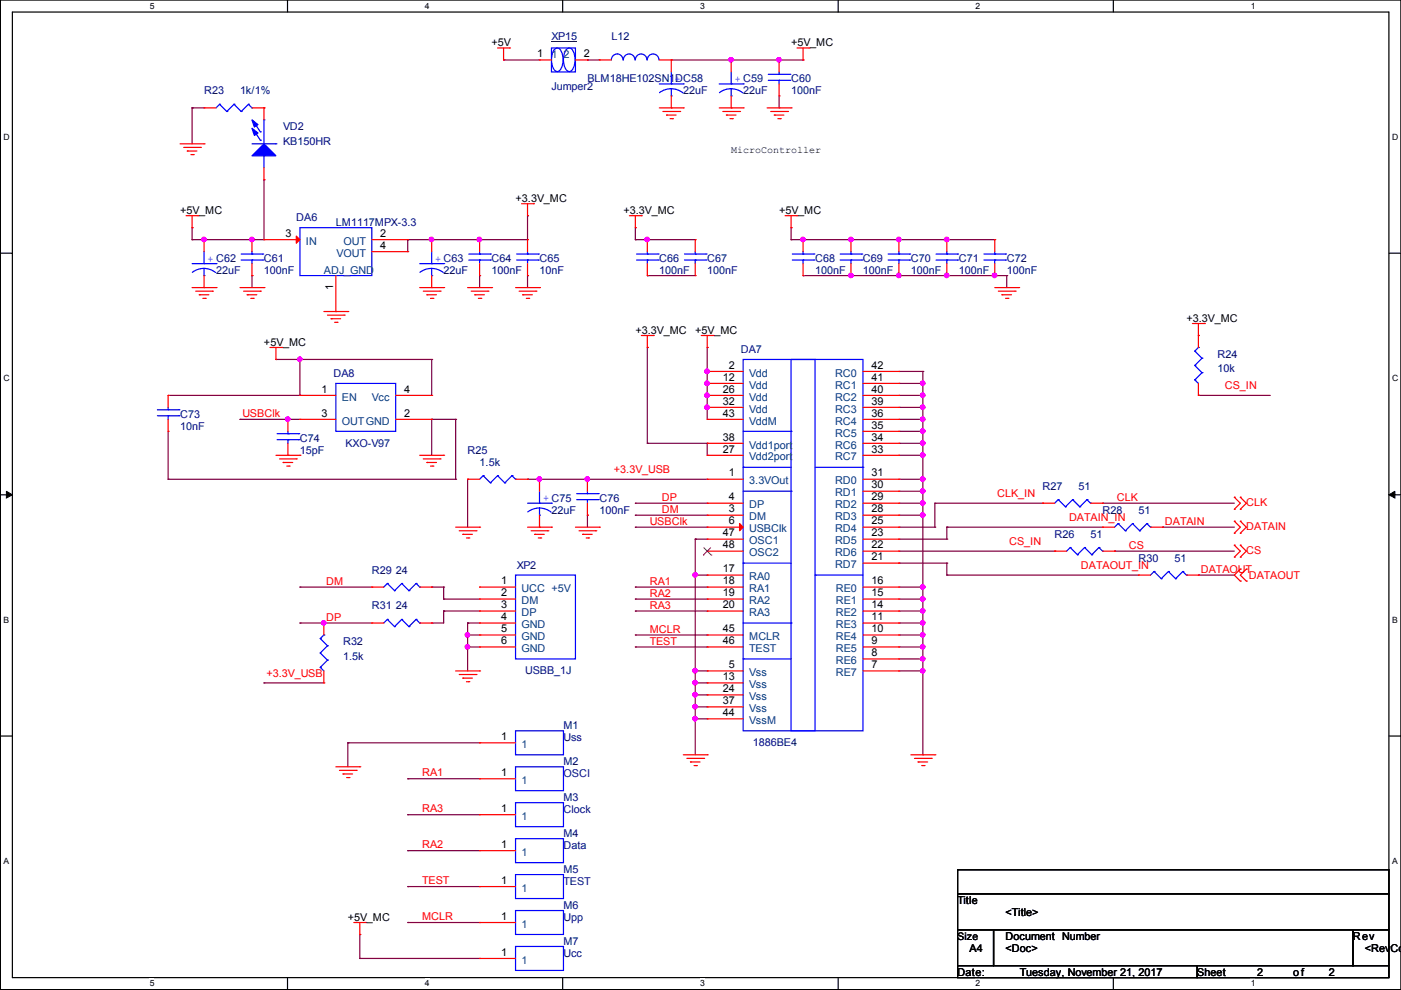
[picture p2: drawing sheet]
<svg xmlns="http://www.w3.org/2000/svg" width="297mm" height="210mm" viewBox="0 0 297 210" stroke-linecap="round" stroke-linejoin="round" font-family="sans-serif">
<path d="M.1 0h296.9v209.8h-296.9zM2.6 2.6h291.9v204.7h-291.9z" fill="none" stroke="#000" stroke-width=".25"/>
<g fill="#fff">
<path d="M31.7 .3h1v1.9h-1z"/>
<path d="M31.7 207.5h1v2h-1z"/>
</g>
<path d="M61 0v2.6M61 207.3v2.5" fill="none" stroke="#000" stroke-width=".25"/>
<g fill="#fff">
<path d="M90.1 .3h.9v1.9h-.9z"/>
<path d="M90.1 207.5h.9v2h-.9z"/>
</g>
<path d="M119.3 0v2.6M119.3 207.3v2.5" fill="none" stroke="#000" stroke-width=".25"/>
<g fill="#fff">
<path d="M148.4 .3h1v1.9h-1z"/>
<path d="M148.4 207.5h1v2h-1z"/>
</g>
<path d="M177.7 0v2.6M177.7 207.3v2.5" fill="none" stroke="#000" stroke-width=".25"/>
<g fill="#fff">
<path d="M206.8 .3h1v1.9h-1z"/>
<path d="M206.8 207.5h1v2h-1z"/>
</g>
<path d="M236.1 0v2.6M236.1 207.3v2.5" fill="none" stroke="#000" stroke-width=".25"/>
<g fill="#fff">
<path d="M265.2 .3h.9v1.9h-.9z"/>
<path d="M265.2 207.5h.9v2h-.9z"/>
<path d="M.8 28.1h1.1v2h-1.1z"/>
<path d="M295.1 28.1h1.2v2h-1.2z"/>
<path d="M.8 79.3h1.1v1.9h-1.1z"/>
<path d="M295.1 79.3h1.2v1.9h-1.2z"/>
</g>
<path d="M.1 53.7h2.5M294.5 53.7h2.5" fill="none" stroke="#000" stroke-width=".25"/>
<g fill="#fff">
<path d="M.8 130.5h1.1v1.9h-1.1z"/>
<path d="M295.1 130.5h1.1v1.9h-1.1z"/>
</g>
<path d="M.1 104.9h2.5M294.5 104.9h2.5" fill="none" stroke="#000" stroke-width=".25"/>
<path d="M1.4 104.2l1.2 .7-1.2 .7zM294.5 104.9l1.2-.7v1.4z" fill="#000" stroke="#000" stroke-width=".21"/>
<g fill="#fff">
<path d="M.8 181.6h1v2h-1z"/>
<path d="M295.1 181.6h1.1v2h-1.1z"/>
</g>
<path d="M.1 156.1h2.5M294.5 156.1h2.5M203 184.4h91.5v5.1h-91.5zM203 189.5h91.5v7.6h-91.5zM203 197.1h7.7v7.6h-7.7zM210.7 197.1h76.2v7.6h-76.2zM286.9 197.1h7.6v7.6h-7.6zM203 204.7h50.8v2.6h-50.8zM253.8 204.7h40.7v2.6h-40.7z" fill="none" stroke="#000" stroke-width=".25"/>
<g fill="none" stroke="#800040" stroke-width=".25">
<path d="M106.8 12.7h.1M106.8 12.7h7.6M124.5 12.7h.1M124.5 12.7h2.6M142.3 12.7h28M155 12.7h.1M165.2 12.7h.1M170.3 12.7h.1M40.7 22.9h.1M40.7 22.9v7.6M40.7 22.9h2.6M56 38.1h.1"/>
<path d="M56 38.1v12.7h-15.3M165.2 22.9h.1M165.2 20.3v2.6M40.7 48.3h.1M40.7 50.8h.1M40.7 48.3v2.5M43.3 50.8h.1M53.4 58.4h.1M53.4 50.8h.1M53.4 58.4v2.6M86.4 50.8h.1M86.4 50.8v2.6"/>
<path d="M91.5 50.8h.1M101.7 50.8h.1M101.7 58.4h.1M101.7 58.4v2.6M111.8 45.7h.1M111.8 58.4h.1M111.8 45.7v5.1h-25.4M111.8 58.4v2.6M134.7 50.8h.1M134.7 48.3h.1M134.7 50.8h12.7M134.7 48.3v2.5"/>
<path d="M137.2 50.8h.1M137.2 58.4h.1M137.2 58.4h10.2M167.7 48.3h.1M167.7 50.8h.1M167.7 50.8h43.2M167.7 48.3v2.5M170.3 50.8h.1M170.3 58.4h.1M170.3 58.4h43.1M180.4 50.8h.1M180.4 58.4h.1"/>
<path d="M190.6 50.8h.1M190.6 58.4h.1M200.7 50.8h.1M200.7 58.4h.1M210.9 58.4h.1M213.4 58.4h.1M213.4 58.4v2.6M58.5 76.2h.1M58.5 76.2h33M63.6 76.2h.1M63.6 76.2v7.6M91.5 76.2h.1"/>
<path d="M91.5 76.2v7.6M137.2 73.7h.1M137.2 73.7v20.3M149.9 73.7h.1M149.9 78.8h.1M149.9 73.7v15.2M190.6 78.8h5.1M195.7 78.8h.1M195.7 78.8v81.2M35.6 83.8h28M35.6 91.5v10.1M50.9 88.9h.1"/>
<path d="M50.9 88.9h12.7M61 88.9h.1M63.6 83.8h.1M91.5 88.9h.1M91.5 88.9h5.1M91.5 88.9v7.6M96.6 88.9h.1M96.6 88.9v12.7M137.2 94h.1M137.2 94h12.7M149.9 81.3h.1M149.9 83.8h.1"/>
<path d="M149.9 86.4h.1M149.9 94h.1M149.9 94v2.5M190.6 88.9h5.1M190.6 83.8h5.1M190.6 94h5.1M190.6 81.3h5.1M190.6 86.4h5.1M190.6 91.5h5.1M190.6 96.5h5.1M195.7 81.3h.1M195.7 83.8h.1"/>
<path d="M195.7 86.4h.1M195.7 88.9h.1M195.7 91.5h.1M195.7 94h.1M195.7 96.5h.1M254.1 83.8h.1M254.1 83.8h15.2M35.6 101.6h.1M35.6 101.6h61M96.6 101.6h.1M99.1 101.6h.1M99.1 101.6v10.2"/>
<path d="M111.8 101.6h.1M111.8 101.6h38.1M114.4 101.6h.1M124.5 109.2h.1M124.5 101.6h.1M124.5 109.2v2.6M134.7 111.8h.1M134.7 109.2h.1M134.7 106.7h.1M134.7 111.8h15.2M134.7 109.2h15.2M134.7 106.7h15.2"/>
<path d="M147.4 114.3h.1M147.4 114.3v45.7M147.4 114.3h2.5M190.6 119.4h.1M190.6 111.8h7.6M190.6 109.2h5.1M190.6 106.7h5.1M190.6 101.6h5.1M190.6 114.3h10.1M190.6 116.9h33M190.6 119.4h10.1M190.6 104.2h5.1"/>
<path d="M195.7 101.6h.1M195.7 104.2h.1M195.7 106.7h.1M195.7 109.2h.1M198.2 111.8h.1M198.2 106.7h.1M198.2 106.7h22.9M198.2 106.7v5.1M200.7 111.8h.1M200.7 119.4h.1M200.7 114.3h.1M200.7 111.8h33.1"/>
<path d="M200.7 111.8v2.5M200.7 119.4v2.5M221.1 106.7h.1M223.6 116.9h.1M233.8 106.7h.1M233.8 106.7h27.9M236.3 116.9h.1M236.3 116.9h25.4M246.5 111.8h.1M246.5 111.8h15.2M63.6 132.1h.1M63.6 124.5h.1"/>
<path d="M63.6 124.5h15.2M63.6 132.1h15.2M68.7 132.1h.1M91.5 124.5h.1M91.5 132.1h.1M91.5 124.5h2.6M94.1 129.6h.1M94.1 127h.1M94.1 124.5h.1M94.1 124.5v2.5M94.1 129.6v2.5h-2.6M94.1 129.6h7.6"/>
<path d="M94.1 127h7.6M99.1 132.1h.1M99.1 134.6h.1M99.1 137.2h.1M99.1 132.1h2.6M99.1 132.1v10.2M99.1 134.6h2.6M99.1 137.2h2.6M134.7 124.5h.1M134.7 127h.1M134.7 129.6h.1M134.7 134.6h.1"/>
<path d="M134.7 137.2h.1M134.7 124.5h15.2M134.7 129.6h15.2M134.7 127h15.2M134.7 134.6h15.2M134.7 137.2h15.2M147.4 121.9h.1M147.4 121.9h2.5M190.6 124.5h5.1M190.6 129.6h5.1M190.6 127h5.1M190.6 132.1h5.1"/>
<path d="M190.6 134.6h5.1M190.6 137.2h5.1M190.6 139.7h5.1M195.7 124.5h.1M195.7 127h.1M195.7 129.6h.1M195.7 132.1h.1M195.7 134.6h.1M195.7 137.2h.1M195.7 139.7h.1M200.7 121.9h.1M200.7 121.9h40.7"/>
<path d="M254.1 121.9h.1M254.1 121.9h7.6M56 144.8h.1M56 144.8h12.7M73.7 157.5h.1M73.7 157.5v5.1M73.7 157.5h28M147.4 142.3h.1M147.4 144.8h.1M147.4 147.3h.1M147.4 149.9h.1M147.4 152.4h.1"/>
<path d="M147.4 142.3h2.5M147.4 144.8h2.5M147.4 147.3h2.5M147.4 149.9h2.5M147.4 152.4h2.5M190.6 142.3h5.1M195.7 142.3h.1M86.4 165.1h.1M86.4 172.7h.1M86.4 165.1h15.3M86.4 172.7h15.3M195.7 160h.1"/>
<path d="M76.3 198.1h.1M76.3 198.1v5.1M86.4 180.4h.1M86.4 188h.1M86.4 195.6h.1M86.4 180.4h15.3M86.4 188h15.3M86.4 195.6h15.3M76.3 203.2h.1M76.3 203.2h25.4"/>
</g>
<g fill="#f0f" stroke="#f0f" stroke-width=".25">
<circle cx="99.1" cy="134.6" r=".47"/>
<circle cx="99.1" cy="137.1" r=".47"/>
<circle cx="53.4" cy="50.8" r=".47"/>
<circle cx="43.2" cy="50.8" r=".47"/>
<circle cx="91.5" cy="50.8" r=".47"/>
<circle cx="137.2" cy="50.8" r=".47"/>
<circle cx="200.7" cy="50.8" r=".47"/>
<circle cx="190.5" cy="50.8" r=".47"/>
<circle cx="180.4" cy="50.8" r=".47"/>
<circle cx="190.5" cy="58.4" r=".47"/>
<circle cx="180.4" cy="58.4" r=".47"/>
<circle cx="210.9" cy="58.4" r=".47"/>
<circle cx="200.7" cy="58.4" r=".47"/>
<circle cx="61" cy="88.9" r=".47"/>
<circle cx="63.5" cy="76.2" r=".47"/>
<circle cx="101.6" cy="50.8" r=".47"/>
<circle cx="149.9" cy="81.3" r=".47"/>
<circle cx="149.9" cy="78.7" r=".47"/>
<circle cx="149.9" cy="83.8" r=".47"/>
<circle cx="149.9" cy="86.3" r=".47"/>
<circle cx="147.4" cy="142.2" r=".47"/>
<circle cx="147.4" cy="121.9" r=".47"/>
<circle cx="147.4" cy="144.8" r=".47"/>
<circle cx="147.4" cy="149.8" r=".47"/>
<circle cx="147.4" cy="147.3" r=".47"/>
<circle cx="147.4" cy="152.4" r=".47"/>
<circle cx="124.5" cy="101.6" r=".47"/>
<circle cx="114.3" cy="101.6" r=".47"/>
<circle cx="68.6" cy="132.1" r=".47"/>
<circle cx="170.2" cy="50.8" r=".47"/>
<circle cx="155" cy="12.7" r=".47"/>
<circle cx="165.1" cy="12.7" r=".47"/>
<circle cx="195.6" cy="81.3" r=".47"/>
<circle cx="195.6" cy="83.8" r=".47"/>
<circle cx="195.6" cy="86.3" r=".47"/>
<circle cx="195.6" cy="88.9" r=".47"/>
<circle cx="195.6" cy="91.4" r=".47"/>
<circle cx="195.6" cy="94" r=".47"/>
<circle cx="195.6" cy="96.5" r=".47"/>
<circle cx="195.6" cy="101.6" r=".47"/>
<circle cx="195.6" cy="104.1" r=".47"/>
<circle cx="195.6" cy="106.7" r=".47"/>
<circle cx="195.6" cy="109.2" r=".47"/>
<circle cx="195.6" cy="124.4" r=".47"/>
<circle cx="195.6" cy="127" r=".47"/>
<circle cx="195.6" cy="129.5" r=".47"/>
<circle cx="195.6" cy="132.1" r=".47"/>
<circle cx="195.6" cy="134.6" r=".47"/>
<circle cx="195.6" cy="137.1" r=".47"/>
<circle cx="195.6" cy="139.7" r=".47"/>
<circle cx="195.6" cy="142.2" r=".47"/>
</g>
<g fill="none" stroke="#f00" stroke-width=".25">
<path d="M105.5 10.2h2.5M106.8 12.7h.1M106.8 10.2v2.5M108 10.2h.1M114.4 12.7h.1M114.4 12.7h2.5M122 12.7h2.5M124.5 12.7h.1M127.1 12.7h.1M127.1 12.7h2.5M139.8 12.7h2.5M142.3 12.7h.1"/>
<path d="M142.3 12.7v2.6M155 12.7h.1M155 12.7v2.6M165.2 12.7h.1M165.2 12.7v2.6M165.2 17.8v2.5M169 10.2h2.5M170.3 12.7h.1M170.3 10.2v2.5M171.5 10.2h.1M38.2 30.5h5.1M38.9 31.3h3.6"/>
<path d="M39.7 32h.1M39.7 32h2M40.5 32.8h.5M41 32.8h.1M42.5 31.3h.1M43.3 30.5h.1M43.3 22.9h.1M43.3 22.9h2.5M53.4 22.9h2.6M56 22.9h.1M56 38.1h.1M56 22.9v2.5"/>
<path d="M56 35.6v2.5M139.8 22.9h5.1M140.5 23.6h3.6M141.3 24.4h.1M141.3 24.4h2M142.1 25.2h.5M142.3 22.9h.1M142.3 20.3v2.6M142.6 25.2h.1M144.1 23.6h.1M144.9 22.9h.1M152.5 22.9h5.1"/>
<path d="M153.2 23.6h3.6M154 24.4h.1M154 24.4h2M154.8 25.2h.5M155 22.9h.1M155 20.3v2.6M155.3 25.2h.1M156.8 23.6h.1M157.6 22.9h.1M162.6 22.9h5.1M163.4 23.6h3.6M164.2 24.4h.1"/>
<path d="M164.2 24.4h2M164.9 25.2h.5M165.2 20.3h.1M165.4 25.2h.1M167 23.6h.1M167.7 22.9h.1M39.5 45.7h2.5M40.7 48.3h.1M40.7 45.7v2.6M42 45.7h.1M43.3 50.8h.1M43.3 50.8v2.6"/>
<path d="M43.3 58.4v2.6M53.4 50.8h.1M53.4 58.4h.1M53.4 50.8v2.6M53.4 55.9v2.5M56 50.8h.1M56 50.8h7.6M71.2 58.4v7.7M78.8 50.8h7.6M78.8 53.4h7.6M86.4 50.8h.1M86.4 53.4h.1"/>
<path d="M91.5 50.8h.1M91.5 50.8v2.6M91.5 58.4v2.6M101.7 50.8h.1M101.7 58.4h.1M101.7 50.8v2.6M101.7 55.9v2.5M110.6 43.2h2.5M111.8 45.7h.1M111.8 50.8h.1M111.8 58.4h.1M111.8 43.2v2.5"/>
<path d="M111.8 50.8v2.6M111.8 55.9v2.5M113.1 43.2h.1M133.4 45.7h2.6M134.7 48.3h.1M134.7 45.7v2.6M136 45.7h.1M137.2 50.8h.1M137.2 58.4h.1M137.2 50.8v2.6M137.2 55.9v2.5M147.4 50.8h.1"/>
<path d="M147.4 58.4h.1M147.4 50.8v2.6M147.4 55.9v2.5M166.5 45.7h2.5M167.7 48.3h.1M167.7 45.7v2.6M169 45.7h.1M170.3 50.8h.1M170.3 58.4h.1M170.3 50.8v2.6M170.3 55.9v2.5M180.4 50.8h.1"/>
<path d="M180.4 58.4h.1M180.4 50.8v2.6M180.4 55.9v2.5M190.6 50.8h.1M190.6 58.4h.1M190.6 50.8v2.6M190.6 55.9v2.5M200.7 50.8h.1M200.7 58.4h.1M200.7 50.8v2.6M200.7 55.9v2.5M210.9 50.8h.1"/>
<path d="M210.9 58.4h.1M210.9 50.8v2.6M210.9 55.9v2.5M40.7 61h5.1M41.5 61.7h3.5M42.2 62.5h.1M42.2 62.5h2.1M43 63.3h.5M43.3 61h.1M43.5 63.3h.1M45 61.7h.1M45.8 61h.1"/>
<path d="M50.9 61h5.1M51.6 61.7h3.6M52.4 62.5h.1M52.4 62.5h2M53.2 63.3h.5M53.7 63.3h.1M55.2 61.7h.1M56 61h.1M57.2 73.7h2.6M58.5 76.2h.1M58.5 73.7v2.5M59.8 73.7h.1"/>
<path d="M68.7 66.1h5M69.4 66.8h3.6M70.2 67.6h.1M70.2 67.6h2M71 68.3h.5M71.2 66.1h.1M71.5 68.3h.1M73 66.8h.1M73.7 66.1h.1M89 61h5.1M89.7 61.7h3.6M90.5 62.5h.1"/>
<path d="M90.5 62.5h2M91.3 63.3h.5M91.5 61h.1M91.8 63.3h.1M93.3 61.7h.1M94.1 61h.1M99.1 61h5.1M99.9 61.7h3.6M100.7 62.5h.1M100.7 62.5h2M101.4 63.3h.5M101.9 63.3h.1"/>
<path d="M103.5 61.7h.1M104.2 61h.1M109.3 61h5.1M110.1 61.7h3.5M110.8 62.5h.1M110.8 62.5h2.1M111.6 63.3h.5M112.1 63.3h.1M113.6 61.7h.1M114.4 61h.1M136 71.1h2.5M137.2 73.7h.1"/>
<path d="M137.2 71.1v2.6M138.5 71.1h.1M148.7 71.1h2.5M149.9 73.7h.1M149.9 78.8h.1M149.9 71.1v2.6M149.9 78.8h7.7M151.2 71.1h.1M183 78.8h7.6M190.6 78.8h.1M210.9 61h5.1M211.7 61.7h3.5"/>
<path d="M212.4 62.5h.1M212.4 62.5h2.1M213.2 63.3h.5M213.7 63.3h.1M215.2 61.7h.1M216 61h.1M252.8 68.6h2.6M254.1 71.1h.1M254.1 68.6v5.1M255.4 68.6h.1M35.6 83.8h.1M35.6 91.5h.1"/>
<path d="M35.6 83.8v2.6M35.6 88.9v2.6M58.5 96.5h5.1M59.3 97.3h3.5M60 98.1h.1M60 98.1h2.1M60.8 98.8h.5M61 88.9h.1M61 96.5h.1M61 88.9v2.6M61 94v2.5M61.3 98.8h.1"/>
<path d="M62.8 97.3h.1M63.6 96.5h.1M63.6 83.8h.1M63.6 88.9h.1M63.6 83.8h7.6M63.6 88.9h7.6M83.9 83.8h7.6M83.9 88.9h7.6M89 96.5h5.1M89.7 97.3h3.6M90.5 98.1h.1M90.5 98.1h2"/>
<path d="M91.3 98.8h.5M91.5 83.8h.1M91.5 88.9h.1M91.8 98.8h.1M93.3 97.3h.1M94.1 96.5h.1M149.9 81.3h.1M149.9 83.8h.1M149.9 86.4h.1M149.9 88.9h.1M149.9 94h.1M149.9 96.5h.1"/>
<path d="M149.9 96.5h7.7M149.9 83.8h7.7M149.9 88.9h7.7M149.9 81.3h7.7M149.9 86.4h7.7M149.9 94h7.7M183 96.5h7.6M183 83.8h7.6M183 88.9h7.6M183 81.3h7.6M183 86.4h7.6M183 91.5h7.6"/>
<path d="M183 94h7.6M190.6 81.3h.1M190.6 83.8h.1M190.6 86.4h.1M190.6 88.9h.1M190.6 91.5h.1M190.6 94h.1M190.6 96.5h.1M254.1 83.8h.1M254.1 81.3v2.5M96.6 111.8h5.1M97.4 112.5h3.5"/>
<path d="M98.1 113.3h.1M98.1 113.3h2.1M98.9 114.1h.5M99.1 101.6h.1M99.1 101.6h2.6M99.4 114.1h.1M100.9 112.5h.1M101.7 111.8h.1M109.3 101.6h2.5M111.8 101.6h.1M111.8 111.8h5.1M112.6 112.5h3.6"/>
<path d="M113.4 113.3h.1M113.4 113.3h2M114.1 114.1h.5M114.4 101.6h.1M114.4 111.8h.1M114.4 101.6v2.6M114.4 109.2v2.6M114.6 114.1h.1M116.2 112.5h.1M116.9 111.8h.1M122 111.8h5.1M122.8 112.5h3.5"/>
<path d="M123.5 113.3h.1M123.5 113.3h2.1M124.3 114.1h.5M124.5 101.6h.1M124.5 109.2h.1M124.5 101.6v2.6M124.5 106.7v2.5M124.8 114.1h.1M126.3 112.5h.1M127.1 111.8h.1M149.9 114.3h.1M149.9 106.7h.1"/>
<path d="M149.9 109.2h.1M149.9 101.6h.1M149.9 111.8h.1M149.9 116.9h.1M149.9 111.8h7.7M149.9 101.6h7.7M149.9 106.7h7.7M149.9 109.2h7.7M149.9 114.3h7.7M149.9 116.9h7.7M183 111.8h7.6M183 101.6h7.6"/>
<path d="M183 104.2h7.6M183 106.7h7.6M183 109.2h7.6M183 114.3h7.6M183 116.9h7.6M183 119.4h7.6M190.6 101.6h.1M190.6 104.2h.1M190.6 106.7h.1M190.6 109.2h.1M190.6 111.8h.1M190.6 114.3h.1"/>
<path d="M190.6 116.9h.1M190.6 119.4h.1M221.1 106.7h.1M221.1 106.7h2.5M223.6 116.9h.1M223.6 116.9h2.5M231.2 106.7h2.6M233.8 111.8h.1M233.8 106.7h.1M233.8 111.8h2.5M233.8 116.9h2.5M236.3 116.9h.1"/>
<path d="M243.9 111.8h2.6M246.5 111.8h.1M261.7 118.1h.1M261.7 115.6h.1M261.7 108h.1M261.7 105.4h.1M261.7 113h.1M261.7 110.5h.1M261.7 115.6l1.3 1.3-1.3 1.2M261.7 105.4l1.3 1.3-1.3 1.3M261.7 110.5l1.3 1.3-1.3 1.2M263 118.1h.1"/>
<path d="M263 115.6h.1M263 108h.1M263 105.4h.1M263 113h.1M263 110.5h.1M263 115.6l1.2 1.3-1.2 1.2M263 105.4l1.2 1.3-1.2 1.3M263 110.5l1.2 1.3-1.2 1.2M68.7 132.1h.1M68.7 132.1v2.5M78.8 132.1h.1M78.8 124.5h.1"/>
<path d="M78.8 132.1h2.6M78.8 124.5h2.6M89 132.1h2.5M89 124.5h2.5M91.5 132.1h.1M91.5 124.5h.1M101.7 124.5h.1M101.7 127h.1M101.7 129.6h.1M101.7 132.1h.1M101.7 134.6h.1M101.7 137.2h.1"/>
<path d="M101.7 132.1h7.6M101.7 124.5h7.6M101.7 127h7.6M101.7 129.6h7.6M101.7 134.6h7.6M101.7 137.2h7.6M149.9 121.9h.1M149.9 124.5h.1M149.9 127h.1M149.9 129.6h.1M149.9 134.6h.1M149.9 137.2h.1"/>
<path d="M149.9 124.5h7.7M149.9 127h7.7M149.9 129.6h7.7M149.9 134.6h7.7M149.9 137.2h7.7M149.9 121.9h7.7M183 132.1h7.6M183 124.5h7.6M183 127h7.6M183 129.6h7.6M183 134.6h7.6M183 137.2h7.6"/>
<path d="M183 139.7h7.6M190.6 124.5h.1M190.6 127h.1M190.6 129.6h.1M190.6 132.1h.1M190.6 134.6h.1M190.6 137.2h.1M190.6 139.7h.1M241.4 121.9h.1M241.4 121.9h2.5M251.5 121.9h2.6M254.1 121.9h.1"/>
<path d="M263 120.7h.1M263 123.2h.1M263 120.7l-1.3 1.2 1.3 1.3M264.2 123.2h.1M264.2 120.7h.1M264.2 120.7l-1.2 1.2 1.2 1.3M68.7 144.8h.1M68.7 142.3v2.5M96.6 142.3h5.1M97.4 143h3.5M98.1 143.8h.1M98.1 143.8h2.1"/>
<path d="M98.9 144.5h.5M99.4 144.5h.1M100.9 143h.1M101.7 142.3h.1M101.7 157.5h.1M101.7 157.5h7.6M149.9 142.3h.1M149.9 144.8h.1M149.9 147.3h.1M149.9 149.9h.1M149.9 152.4h.1M149.9 142.3h7.7"/>
<path d="M149.9 144.8h7.7M149.9 147.3h7.7M149.9 149.9h7.7M149.9 152.4h7.7M183 142.3h7.6M190.6 142.3h.1M71.2 162.6h5.1M72 163.3h3.5M72.7 164.1h.1M72.7 164.1h2.1M73.5 164.9h.5M74 164.9h.1"/>
<path d="M75.5 163.3h.1M76.3 162.6h.1M101.7 172.7h.1M101.7 165.1h.1M101.7 172.7h7.6M101.7 165.1h7.6M144.9 160h5M145.6 160.8h3.6M146.4 161.6h.1M146.4 161.6h2M147.2 162.3h.5M147.7 162.3h.1"/>
<path d="M149.2 160.8h.1M149.9 160h.1M193.1 160h5.1M193.9 160.8h3.5M194.6 161.6h.1M194.6 161.6h2.1M195.4 162.3h.5M195.9 162.3h.1M197.4 160.8h.1M198.2 160h.1M75 195.6h2.6M76.3 198.1h.1"/>
<path d="M76.3 195.6v2.5M77.6 195.6h.1M101.7 180.4h.1M101.7 195.6h.1M101.7 188h.1M101.7 195.6h7.6M101.7 180.4h7.6M101.7 188h7.6M101.7 203.2h.1M101.7 203.2h7.6"/>
</g>
<g fill="none" stroke="#00f" stroke-width=".25">
<path d="M116.9 10.2h5.1v5.1h-5.1zM117.5 10.5a.83 .83 0 0 1 .9-.3 .83 .83 0 0 1 .6 .7 3.8 3.8 0 0 1-.5 4.2 .89 .89 0 0 1-1.2-.7 4.3 4.3 0 0 1 .2-3.9zM120.1 10.5a.83 .83 0 0 1 .9-.3 .83 .83 0 0 1 .6 .7 3.8 3.8 0 0 1-.6 4.2 .89 .89 0 0 1-1.2-.7 4.3 4.3 0 0 1 .3-3.9zM132.1 12.7a1.23 1.23 0 0 0-1.3-1.3 1.23 1.23 0 0 0-1.2 1.3M134.6 12.7a1.23 1.23 0 0 0-1.2-1.3 1.23 1.23 0 0 0-1.2 1.3M137.2 12.7a1.23 1.23 0 0 0-1.3-1.3 1.23 1.23 0 0 0-1.2 1.3M139.7 12.7a1.23 1.23 0 0 0-1.2-1.3 1.23 1.23 0 0 0-1.3 1.3M139.8 17.8h5.1M142.3 17.8h.1M142.3 18.8l1.1 .2 1.4 .7M142.3 18.8l-1.1 .1-1.4 .7M142.3 15.3v2.5"/>
<path d="M142.3 18.8v1.5M144.9 17.8h.1M152.5 17.8h5.1M155 17.8h.1M155 18.8l1.1 .2 1.4 .7M155 18.8l-1.1 .1-1.4 .7M155 15.3v2.5M155 18.8v1.5M157.6 17.8h.1M162.9 17h4.6M162.9 15.8h4.6M165.2 15.8h.1"/>
<path d="M165.2 17h.1M165.2 15.3v.5M165.2 17v.8M167.5 17h.1M167.5 15.8h.1M46.6 22.1h.1M46.6 22.1l-.8 .8M46.6 22.1l1.5 1.5M48.1 23.6h.1M49.6 22.1h.1M49.6 22.1l-1.5 1.5M49.6 22.1l1.5 1.5"/>
<path d="M51.1 23.6h.1M52.7 22.1h.1M52.7 22.1l-1.6 1.5M52.7 22.1l.7 .8M53.4 22.9h.1M53.4 30.5h5.1M53.7 27.4l1.5 2.3M53.7 25.7l1.5 2.3M55.2 29.7h.1M55.2 28h.1M56 33h.1M56 25.4h.1"/>
<path d="M56 25.4v5.1M56 33v2.6M58.5 30.5h.1M142.3 20.3h.1M155 20.3h.1M40.7 55.9h5.1M43.3 58.4h.1M43.3 55.9h.1M43.3 56.9l1 .2 1.4 .7M43.3 56.9l-1.1 .1-1.4 .7M43.3 53.4v2.5M43.3 56.9v1.5"/>
<path d="M45.8 55.9h.1M51.1 55.1h4.6M51.1 53.9h4.6M53.4 53.9h.1M53.4 55.1h.1M53.4 53.4v.5M53.4 55.1v.8M55.7 55.1h.1M55.7 53.9h.1M63.6 48.3h15.2v10.1h-15.2zM89 55.9h5.1M91.5 58.4h.1"/>
<path d="M91.5 55.9h.1M91.5 56.9l1.1 .2 1.4 .7M91.5 56.9l-1.1 .1-1.4 .7M91.5 53.4v2.5M91.5 56.9v1.5M94.1 55.9h.1M99.4 55.1h4.6M99.4 53.9h4.6M101.7 53.9h.1M101.7 55.1h.1M101.7 53.4v.5M101.7 55.1v.8"/>
<path d="M104 55.1h.1M104 53.9h.1M109.6 55.1h4.5M109.6 53.9h4.5M111.8 53.9h.1M111.8 55.1h.1M111.8 53.4v.5M111.8 55.1v.8M114.1 55.1h.1M114.1 53.9h.1M135 55.1h4.5M135 53.9h4.5"/>
<path d="M137.2 53.9h.1M137.2 55.1h.1M137.2 53.4v.5M137.2 55.1v.8M139.5 55.1h.1M139.5 53.9h.1M145.1 55.1h4.6M145.1 53.9h4.6M147.4 53.9h.1M147.4 55.1h.1M147.4 53.4v.5M147.4 55.1v.8"/>
<path d="M149.7 55.1h.1M149.7 53.9h.1M168 55.1h4.6M168 53.9h4.6M170.3 53.9h.1M170.3 55.1h.1M170.3 53.4v.5M170.3 55.1v.8M172.6 55.1h.1M172.6 53.9h.1M178.1 55.1h4.6M178.1 53.9h4.6"/>
<path d="M180.4 53.9h.1M180.4 55.1h.1M180.4 53.4v.5M180.4 55.1v.8M182.7 55.1h.1M182.7 53.9h.1M188.3 55.1h4.6M188.3 53.9h4.6M190.6 53.9h.1M190.6 55.1h.1M190.6 53.4v.5M190.6 55.1v.8"/>
<path d="M192.9 55.1h.1M192.9 53.9h.1M198.5 55.1h4.5M198.5 53.9h4.5M200.7 53.9h.1M200.7 55.1h.1M200.7 53.4v.5M200.7 55.1v.8M203 55.1h.1M203 53.9h.1M208.6 55.1h4.6M208.6 53.9h4.6"/>
<path d="M210.9 53.9h.1M210.9 55.1h.1M210.9 53.4v.5M210.9 55.1v.8M213.2 55.1h.1M213.2 53.9h.1M157.6 76.2h25.4v78.8h-25.4zM167.7 76.2h5.1v78.8h-5.1zM253.3 77.5h.1M253.3 74.4h.1M253.3 77.5l1.5 1.5M253.3 74.4l1.5 1.6"/>
<path d="M254.1 73.7h.1M254.1 73.7l-.8 .7M254.8 79h.1M254.8 76h.1M254.8 79l-1.5 1.5M254.8 76l-1.5 1.5M33.4 88.2h4.5M33.4 86.9h4.5M35.6 86.9h.1M35.6 88.2h.1M35.6 86.4v.5M35.6 88.2v.7"/>
<path d="M37.9 88.2h.1M37.9 86.9h.1M58.8 93.2h4.5M58.8 92h4.5M61 92h.1M61 93.2h.1M61 91.5v.5M61 93.2v.8M63.3 93.2h.1M63.3 92h.1M71.2 81.3h12.7v10.2h-12.7zM157.6 99.1h.1"/>
<path d="M157.6 91.5h10.1M157.6 99.1h10.1M167.7 91.5h.1M172.8 99.1h10.2M183 99.1h.1M253.3 80.5h.1M253.3 80.5l.8 .8M102.4 100.9h.1M102.4 100.9l-.7 .7M102.4 100.9l1.6 1.5M104 102.4h.1M105.5 100.9h.1"/>
<path d="M105.5 100.9l-1.5 1.5M105.5 100.9l1.5 1.5M107 102.4h.1M108.5 100.9h.1M108.5 100.9l-1.5 1.5M108.5 100.9l.8 .7M109.3 101.6h.1M111.8 106.7h5.1M114.4 109.2h.1M114.4 106.7h.1M114.4 107.7l1 .2 1.4 .7M114.4 107.7l-1.1 .1-1.4 .7"/>
<path d="M114.4 104.2v2.5M114.4 107.7v1.5M116.9 106.7h.1M122.3 105.9h4.5M122.3 104.7h4.5M124.5 104.7h.1M124.5 105.9h.1M124.5 104.2v.5M124.5 105.9v.8M126.8 105.9h.1M126.8 104.7h.1M157.6 119.4h.1"/>
<path d="M157.6 104.2h10.1M157.6 119.4h10.1M167.7 104.2h.1M224.4 105.9h.1M224.4 105.9l-.8 .8M224.4 105.9l1.5 1.6M225.9 107.5h.1M226.9 116.1h.1M226.9 116.1l-.8 .8M226.9 116.1l1.5 1.5M227.4 105.9h.1M227.4 105.9l-1.5 1.6"/>
<path d="M227.4 105.9l1.5 1.6M228.4 117.6h.1M228.9 107.5h.1M230 116.1h.1M230 116.1l-1.6 1.5M230 116.1l1.5 1.5M230.5 105.9h.1M230.5 105.9l-1.6 1.6M230.5 105.9l.7 .8M231.2 106.7h.1M231.5 117.6h.1M233 116.1h.1"/>
<path d="M233 116.1l-1.5 1.5M233 116.1l.8 .8M233.8 116.9h.1M237.1 111h.1M237.1 111l-.8 .8M237.1 111l1.5 1.5M238.6 112.5h.1M240.1 111h.1M240.1 111l-1.5 1.5M240.1 111l1.5 1.5M241.6 112.5h.1M243.2 111h.1"/>
<path d="M243.2 111l-1.6 1.5M243.2 111l.7 .8M243.9 111.8h.1M67.9 138.4h.1M67.9 135.4h.1M67.9 138.4l1.5 1.6M67.9 135.4l1.5 1.5M68.7 134.6h.1M68.7 134.6l-.8 .8M69.4 140h.1M69.4 136.9h.1M69.4 140l-1.5 1.5"/>
<path d="M69.4 136.9l-1.5 1.5M82.1 131.3h.1M82.1 123.7h.1M82.1 131.3l-.7 .8M82.1 131.3l1.6 1.6M82.1 123.7l-.7 .8M82.1 123.7l1.6 1.5M83.7 132.9h.1M83.7 125.2h.1M85.2 131.3h.1M85.2 123.7h.1M85.2 131.3l-1.5 1.6"/>
<path d="M85.2 131.3l1.5 1.6M85.2 123.7l-1.5 1.5M85.2 123.7l1.5 1.5M86.7 132.9h.1M86.7 125.2h.1M88.2 131.3h.1M88.2 123.7h.1M88.2 131.3l-1.5 1.6M88.2 131.3l.8 .8M88.2 123.7l-1.5 1.5M88.2 123.7l.8 .8M89 132.1h.1"/>
<path d="M89 124.5h.1M109.3 121.9h12.7v17.8h-12.7zM157.6 139.7h.1M157.6 132.1h10.1M157.6 139.7h10.1M167.7 132.1h.1M172.8 121.9h.1M172.8 121.9h10.2M244.7 121.2h.1M244.7 121.2l-.8 .7M244.7 121.2l1.5 1.5M246.2 122.7h.1"/>
<path d="M247.7 121.2h.1M247.7 121.2l-1.5 1.5M247.7 121.2l1.6 1.5M249.3 122.7h.1M250.8 121.2h.1M250.8 121.2l-1.5 1.5M250.8 121.2l.7 .7M251.5 121.9h.1M67.9 141.5h.1M67.9 141.5l.8 .8M109.3 155h10.2v5h-10.2zM109.3 177.8h10.2v5.1h-10.2z"/>
<path d="M109.3 170.2h10.2v5.1h-10.2zM109.3 162.6h10.2v5.1h-10.2zM109.3 193.1h10.2v5h-10.2zM109.3 185.4h10.2v5.1h-10.2zM109.3 200.7h10.2v5.1h-10.2z"/>
</g>
<path d="M116.9 8.9h5.4" fill="none" stroke="#000080" stroke-width=".21"/>
<g fill="#00f" stroke="#00f" stroke-width=".25">
<path d="M56 30.5l2.5 2.5h-5.1z"/>
<path d="M53.4 27.2l1.3 1-.8 .5z"/>
<path d="M53.4 25.4l1.3 1-.8 .5z"/>
</g>
<g fill="#f00" stroke="#f00" stroke-width=".25">
<path d="M62.8 50.1l.8 .7-.8 .8z"/>
<path d="M156.8 111l.8 .8-.8 .7z"/>
</g>
<path d="M149.1 117.7h.1M149.2 116.1l1.6 1.6M150.7 116.1l-1.6 1.6M150.8 117.7h.1" fill="none" stroke="#804000" stroke-width=".21"/>
<g font-size="2.3">
<text x="104.2" y="9.8">+5V</text>
<text x="167.7" y="9.8">+5V_MC</text>
<text x="113.9" y="12.1">1</text>
<text x="123.8" y="12.1">2</text>
<text x="38.2" y="45.4">+5V_MC</text>
<text x="109.3" y="42.9">+3.3V_MC</text>
<text x="132.2" y="45.4">+3.3V_MC</text>
<text x="165.2" y="45.4">+5V_MC</text>
<text x="60.5" y="50.2">3</text>
<text x="80.6" y="50.2">2</text>
<text x="80.6" y="52.8">4</text>
<text x="70.6" y="61.5" transform="rotate(-90 70.6 61.5)">1</text>
<text x="134.7" y="70.8">+3.3V_MC</text>
<text x="147.4" y="70.8">+5V_MC</text>
<text x="251.5" y="68.3">+3.3V_MC</text>
<text x="56" y="73.3">+5V_MC</text>
<text x="68.2" y="83.2">1</text>
<text x="85.7" y="83.2">4</text>
<text x="153.2" y="80.7">12</text>
<text x="153.2" y="83.2">26</text>
<text x="154.5" y="78.2">2</text>
<text x="184.7" y="78.2">42</text>
<text x="184.7" y="80.7">41</text>
<text x="184.7" y="83.2">40</text>
<text x="68.2" y="88.3">3</text>
<text x="85.7" y="88.3">2</text>
<text x="153.2" y="85.8">32</text>
<text x="153.2" y="88.3">43</text>
<text x="184.7" y="85.8">39</text>
<text x="184.7" y="88.3">36</text>
<text x="153.2" y="93.4">38</text>
<text x="153.2" y="95.9">27</text>
<text x="184.7" y="90.9">35</text>
<text x="184.7" y="93.4">34</text>
<text x="184.7" y="95.9">33</text>
<text x="154.5" y="101">1</text>
<text x="184.7" y="101">31</text>
<text x="154.5" y="106.1">4</text>
<text x="184.7" y="103.6">30</text>
<text x="184.7" y="106.1">29</text>
<text x="153.2" y="113.7">47</text>
<text x="154.5" y="108.6">3</text>
<text x="154.5" y="111.2">6</text>
<text x="184.7" y="108.6">28</text>
<text x="184.7" y="111.2">25</text>
<text x="184.7" y="113.7">23</text>
<text x="153.2" y="116.3">48</text>
<text x="184.7" y="116.3">22</text>
<text x="184.7" y="118.8">21</text>
<text x="106.3" y="123.9">1</text>
<text x="153.2" y="121.3">17</text>
<text x="153.2" y="123.9">18</text>
<text x="184.7" y="123.9">16</text>
<text x="106.3" y="126.4">2</text>
<text x="106.3" y="129">3</text>
<text x="106.3" y="131.5">4</text>
<text x="153.2" y="126.4">19</text>
<text x="153.2" y="129">20</text>
<text x="184.7" y="126.4">15</text>
<text x="184.7" y="129">14</text>
<text x="184.7" y="131.5">11</text>
<text x="106.3" y="134">5</text>
<text x="106.3" y="136.6">6</text>
<text x="153.2" y="134">45</text>
<text x="153.2" y="136.6">46</text>
<text x="184.7" y="134">10</text>
<text x="184.7" y="136.6">9</text>
<text x="154.5" y="141.7">5</text>
<text x="184.7" y="139.1">8</text>
<text x="184.7" y="141.7">7</text>
<text x="153.2" y="144.2">13</text>
<text x="153.2" y="146.7">24</text>
<text x="153.2" y="149.3">37</text>
<text x="153.2" y="151.8">44</text>
<text x="106.3" y="156.9">1</text>
<text x="106.3" y="164.5">1</text>
<text x="106.3" y="172.1">1</text>
<text x="106.3" y="179.8">1</text>
<text x="106.3" y="187.4">1</text>
<text x="203" y="191.7">Title</text>
<text x="73.7" y="195.3">+5V_MC</text>
<text x="106.3" y="195">1</text>
<text x="213.2" y="194.2">&lt;Title&gt;</text>
<text x="106.3" y="202.6">1</text>
<text x="205.6" y="201.9">A4</text>
<text x="213.2" y="199.3">Document Number</text>
<text x="213.2" y="201.9">&lt;Doc&gt;</text>
<text x="286.9" y="199.3">Rev</text>
<text x="289.4" y="201.9">&lt;RevCod</text>
<text x="203" y="206.9">Date:</text>
<text x="216.2" y="206.9">Tuesday, November 21, 2017</text>
<text x="253.8" y="206.9">Sheet</text>
<text x="266.5" y="206.9">2</text>
<text x="274.2" y="206.9">o f</text>
<text x="281.8" y="206.9">2</text>
</g>
<g font-size="2.3" fill="#000080">
<text x="116.9" y="8.6">XP15</text>
<text x="129.6" y="8.6">L12</text>
<text x="124.5" y="17.5">BLM18HE102SN1DC58</text>
<text x="167.7" y="17.5">C60</text>
<text x="43.3" y="20">R23</text>
<text x="50.9" y="20">1k/1%</text>
<text x="116.9" y="19">Jumper2</text>
<text x="144.9" y="20">22uF</text>
<text x="157.6" y="20">22uF</text>
<text x="167.7" y="20">100nF</text>
<text x="60" y="27.6">VD2</text>
<text x="60" y="30.7">KB150HR</text>
<text x="62.8" y="46.9">DA6</text>
<text x="71.2" y="47.9">LM1117MPX-3.3</text>
<text x="45.8" y="58.1">22uF</text>
<text x="56" y="55.6">C61</text>
<text x="56" y="58.1">100nF</text>
<text x="94.1" y="58.1">22uF</text>
<text x="104.2" y="55.6">C64</text>
<text x="104.2" y="58.1">100nF</text>
<text x="114.4" y="55.6">C65</text>
<text x="114.4" y="58.1">10nF</text>
<text x="139.8" y="55.6">C66</text>
<text x="139.8" y="58.1">100nF</text>
<text x="149.9" y="55.6">C67</text>
<text x="149.9" y="58.1">100nF</text>
<text x="172.8" y="55.6">C68</text>
<text x="172.8" y="58.1">100nF</text>
<text x="183" y="55.6">C69</text>
<text x="183" y="58.1">100nF</text>
<text x="193.1" y="55.6">C70</text>
<text x="193.1" y="58.1">100nF</text>
<text x="203.3" y="55.6">C71</text>
<text x="203.3" y="58.1">100nF</text>
<text x="213.4" y="55.6">C72</text>
<text x="213.4" y="58.1">100nF</text>
<text x="157.1" y="74.9">DA7</text>
<text x="258.1" y="75.9">R24</text>
<text x="70.7" y="79.9">DA8</text>
<text x="258.1" y="78.9">10k</text>
<text x="38.2" y="88.6">C73</text>
<text x="38.2" y="91.1">10nF</text>
<text x="63.6" y="93.7">C74</text>
<text x="73.2" y="94.7">KXO-V97</text>
<text x="63.6" y="96.2">15pF</text>
<text x="99.1" y="96.2">R25</text>
<text x="101.7" y="98.7">1.5k</text>
<text x="127.1" y="106.4">C76</text>
<text x="221.1" y="103.8">R27</text>
<text x="228.7" y="103.8">51</text>
<text x="116.9" y="108.9">22uF</text>
<text x="127.1" y="108.9">100nF</text>
<text x="223.6" y="114">R26</text>
<text x="231.2" y="114">51</text>
<text x="233.8" y="108.9">R28</text>
<text x="241.4" y="108.9">51</text>
<text x="241.4" y="119.1">R30</text>
<text x="249" y="119.1">51</text>
<text x="78.8" y="121.6">R29</text>
<text x="83.9" y="121.6">24</text>
<text x="109.6" y="120.6">XP2</text>
<text x="78.8" y="129.2">R31</text>
<text x="83.9" y="129.2">24</text>
<text x="72.7" y="136.8">R32</text>
<text x="72.7" y="139.9">1.5k</text>
<text x="111.3" y="142.9">USBB_1J</text>
<text x="119.5" y="154.6">M1</text>
<text x="119.5" y="157.2">Uss</text>
<text x="159.6" y="158.2">1886BE4</text>
<text x="119.5" y="162.2">M2</text>
<text x="119.5" y="164.8">OSCI</text>
<text x="119.5" y="169.9">M3</text>
<text x="119.5" y="172.4">Clock</text>
<text x="119.5" y="177.5">M4</text>
<text x="119.5" y="180">Data</text>
<text x="119.5" y="185.1">M5</text>
<text x="119.5" y="187.6">TEST</text>
<text x="119.5" y="192.7">M6</text>
<text x="119.5" y="195.3">Upp</text>
<text x="119.5" y="200.3">M7</text>
<text x="119.5" y="202.9">Ucc</text>
</g>
<g font-size="2.3" fill="#004080">
<text x="116.9" y="12.4">1</text>
<text x="119.5" y="12.4">2</text>
<text x="64.9" y="51.9">IN</text>
<text x="72.8" y="51.9">OUT</text>
<text x="68.7" y="58.1">ADJ_GND</text>
<text x="71.4" y="54.5">VOUT</text>
<text x="158.8" y="79.9">Vdd</text>
<text x="158.8" y="82.4">Vdd</text>
<text x="177" y="79.9">RC0</text>
<text x="177" y="82.4">RC1</text>
<text x="72.5" y="84.9">EN</text>
<text x="78.8" y="84.9">Vcc</text>
<text x="158.8" y="84.9">Vdd</text>
<text x="158.8" y="87.5">Vdd</text>
<text x="177" y="84.9">RC2</text>
<text x="177" y="87.5">RC3</text>
<text x="72.5" y="90">OUTGND</text>
<text x="158.8" y="90">VddM</text>
<text x="158.8" y="95.1">Vdd1port</text>
<text x="177" y="90">RC4</text>
<text x="177" y="92.6">RC5</text>
<text x="177" y="95.1">RC6</text>
<text x="158.8" y="97.6">Vdd2port</text>
<text x="177" y="97.6">RC7</text>
<text x="158.8" y="107.8">DP</text>
<text x="158.8" y="102.7">3.3VOut</text>
<text x="177" y="102.7">RD0</text>
<text x="177" y="105.3">RD1</text>
<text x="177" y="107.8">RD2</text>
<text x="158.8" y="110.3">DM</text>
<text x="158.8" y="112.9">USBClk</text>
<text x="177" y="110.3">RD3</text>
<text x="177" y="112.9">RD4</text>
<text x="158.8" y="115.4">OSC1</text>
<text x="158.8" y="118">OSC2</text>
<text x="177" y="115.4">RD5</text>
<text x="177" y="118">RD6</text>
<text x="110.6" y="125.6">UCC +5V</text>
<text x="158.8" y="123">RA0</text>
<text x="158.8" y="125.6">RA1</text>
<text x="177" y="120.5">RD7</text>
<text x="177.2" y="125.6">RE0</text>
<text x="110.6" y="128.1">DM</text>
<text x="110.6" y="130.7">DP</text>
<text x="158.8" y="128.1">RA2</text>
<text x="158.8" y="130.7">RA3</text>
<text x="177.2" y="128.1">RE1</text>
<text x="177.2" y="130.7">RE2</text>
<text x="110.6" y="133.2">GND</text>
<text x="110.6" y="135.7">GND</text>
<text x="158.8" y="135.7">MCLR</text>
<text x="177.2" y="133.2">RE3</text>
<text x="177.2" y="135.7">RE4</text>
<text x="110.6" y="138.3">GND</text>
<text x="158.8" y="143.4">Vss</text>
<text x="158.8" y="138.3">TEST</text>
<text x="177.2" y="138.3">RE5</text>
<text x="177.2" y="140.8">RE6</text>
<text x="177.2" y="143.4">RE7</text>
<text x="158.8" y="145.9">Vss</text>
<text x="158.8" y="148.4">Vss</text>
<text x="158.8" y="151">Vss</text>
<text x="158.8" y="153.5">VssM</text>
<text x="110.6" y="158.6">1</text>
<text x="110.6" y="166.2">1</text>
<text x="110.6" y="173.8">1</text>
<text x="110.6" y="181.5">1</text>
<text x="110.6" y="189.1">1</text>
<text x="110.6" y="196.7">1</text>
<text x="110.6" y="204.3">1</text>
</g>
<g font-size="2.3" fill="#f00">
<text x="259.7" y="82.5">CS_IN</text>
<text x="51.4" y="88.4">USBClk</text>
<text x="130.1" y="100.3">+3.3V_USB</text>
<text x="140.3" y="106.2">DP</text>
<text x="211.4" y="105.3">CLK_IN</text>
<text x="236.8" y="106.2">CLK</text>
<text x="264.2" y="107.4">CLK</text>
<text x="137.8" y="111.3">USBClk</text>
<text x="140.3" y="108.7">DM</text>
<text x="226.7" y="110.4">DATAIN_IN</text>
<text x="247" y="111.3">DATAIN</text>
<text x="264.2" y="112.5">DATAIN</text>
<text x="214" y="115.5">CS_IN</text>
<text x="239.4" y="116.3">CS</text>
<text x="264.2" y="117.5">CS</text>
<text x="69.2" y="124">DM</text>
<text x="137.8" y="124">RA1</text>
<text x="229.2" y="120.6">DATAOUT_IN</text>
<text x="254.6" y="121.4">DATAOUT</text>
<text x="264.8" y="122.9">DATAOUT</text>
<text x="69.2" y="131.6">DP</text>
<text x="137.8" y="126.5">RA2</text>
<text x="137.8" y="129">RA3</text>
<text x="137.8" y="134.1">MCLR</text>
<text x="137.8" y="136.7">TEST</text>
<text x="56.5" y="143.4">+3.3V_USB</text>
<text x="89.5" y="164.6">RA1</text>
<text x="89.5" y="172.2">RA3</text>
<text x="89.5" y="179.8">RA2</text>
<text x="89.5" y="187.5">TEST</text>
<text x="89.5" y="195.1">MCLR</text>
</g>
<text font-size="2.2" x="203" y="199.2">Size</text>
<g font-size="2.1" fill="#00f">
<text x="143.1" y="17.4">+</text>
<text x="155.8" y="17.4">+ C59</text>
<text x="44" y="55.5">+ C62</text>
<text x="92.3" y="55.5">+ C63</text>
<text x="115.1" y="106.3">+ C75</text>
</g>
<text font-size="2.1" x="155" y="32.4">MicroController</text>
<g font-size="1.8">
<text x="31.7" y="1.9">5</text>
<text x="90.1" y="1.9">4</text>
<text x="148.4" y="1.9">3</text>
<text x="206.8" y="1.9">2</text>
<text x="265.2" y="1.9">1</text>
<text x=".8" y="29.7">D</text>
<text x="295.1" y="29.7">D</text>
<text x=".8" y="80.9">C</text>
<text x="295.1" y="80.9">C</text>
<text x=".8" y="132.1">B</text>
<text x="295.1" y="132.1">B</text>
<text x=".8" y="183.2">A</text>
<text x="295.1" y="183.2">A</text>
<text x="31.7" y="209.1">5</text>
<text x="90.1" y="209.1">4</text>
<text x="148.4" y="209.1">3</text>
<text x="206.8" y="209.1">2</text>
<text x="265.2" y="209.1">1</text>
</g>
</svg>
